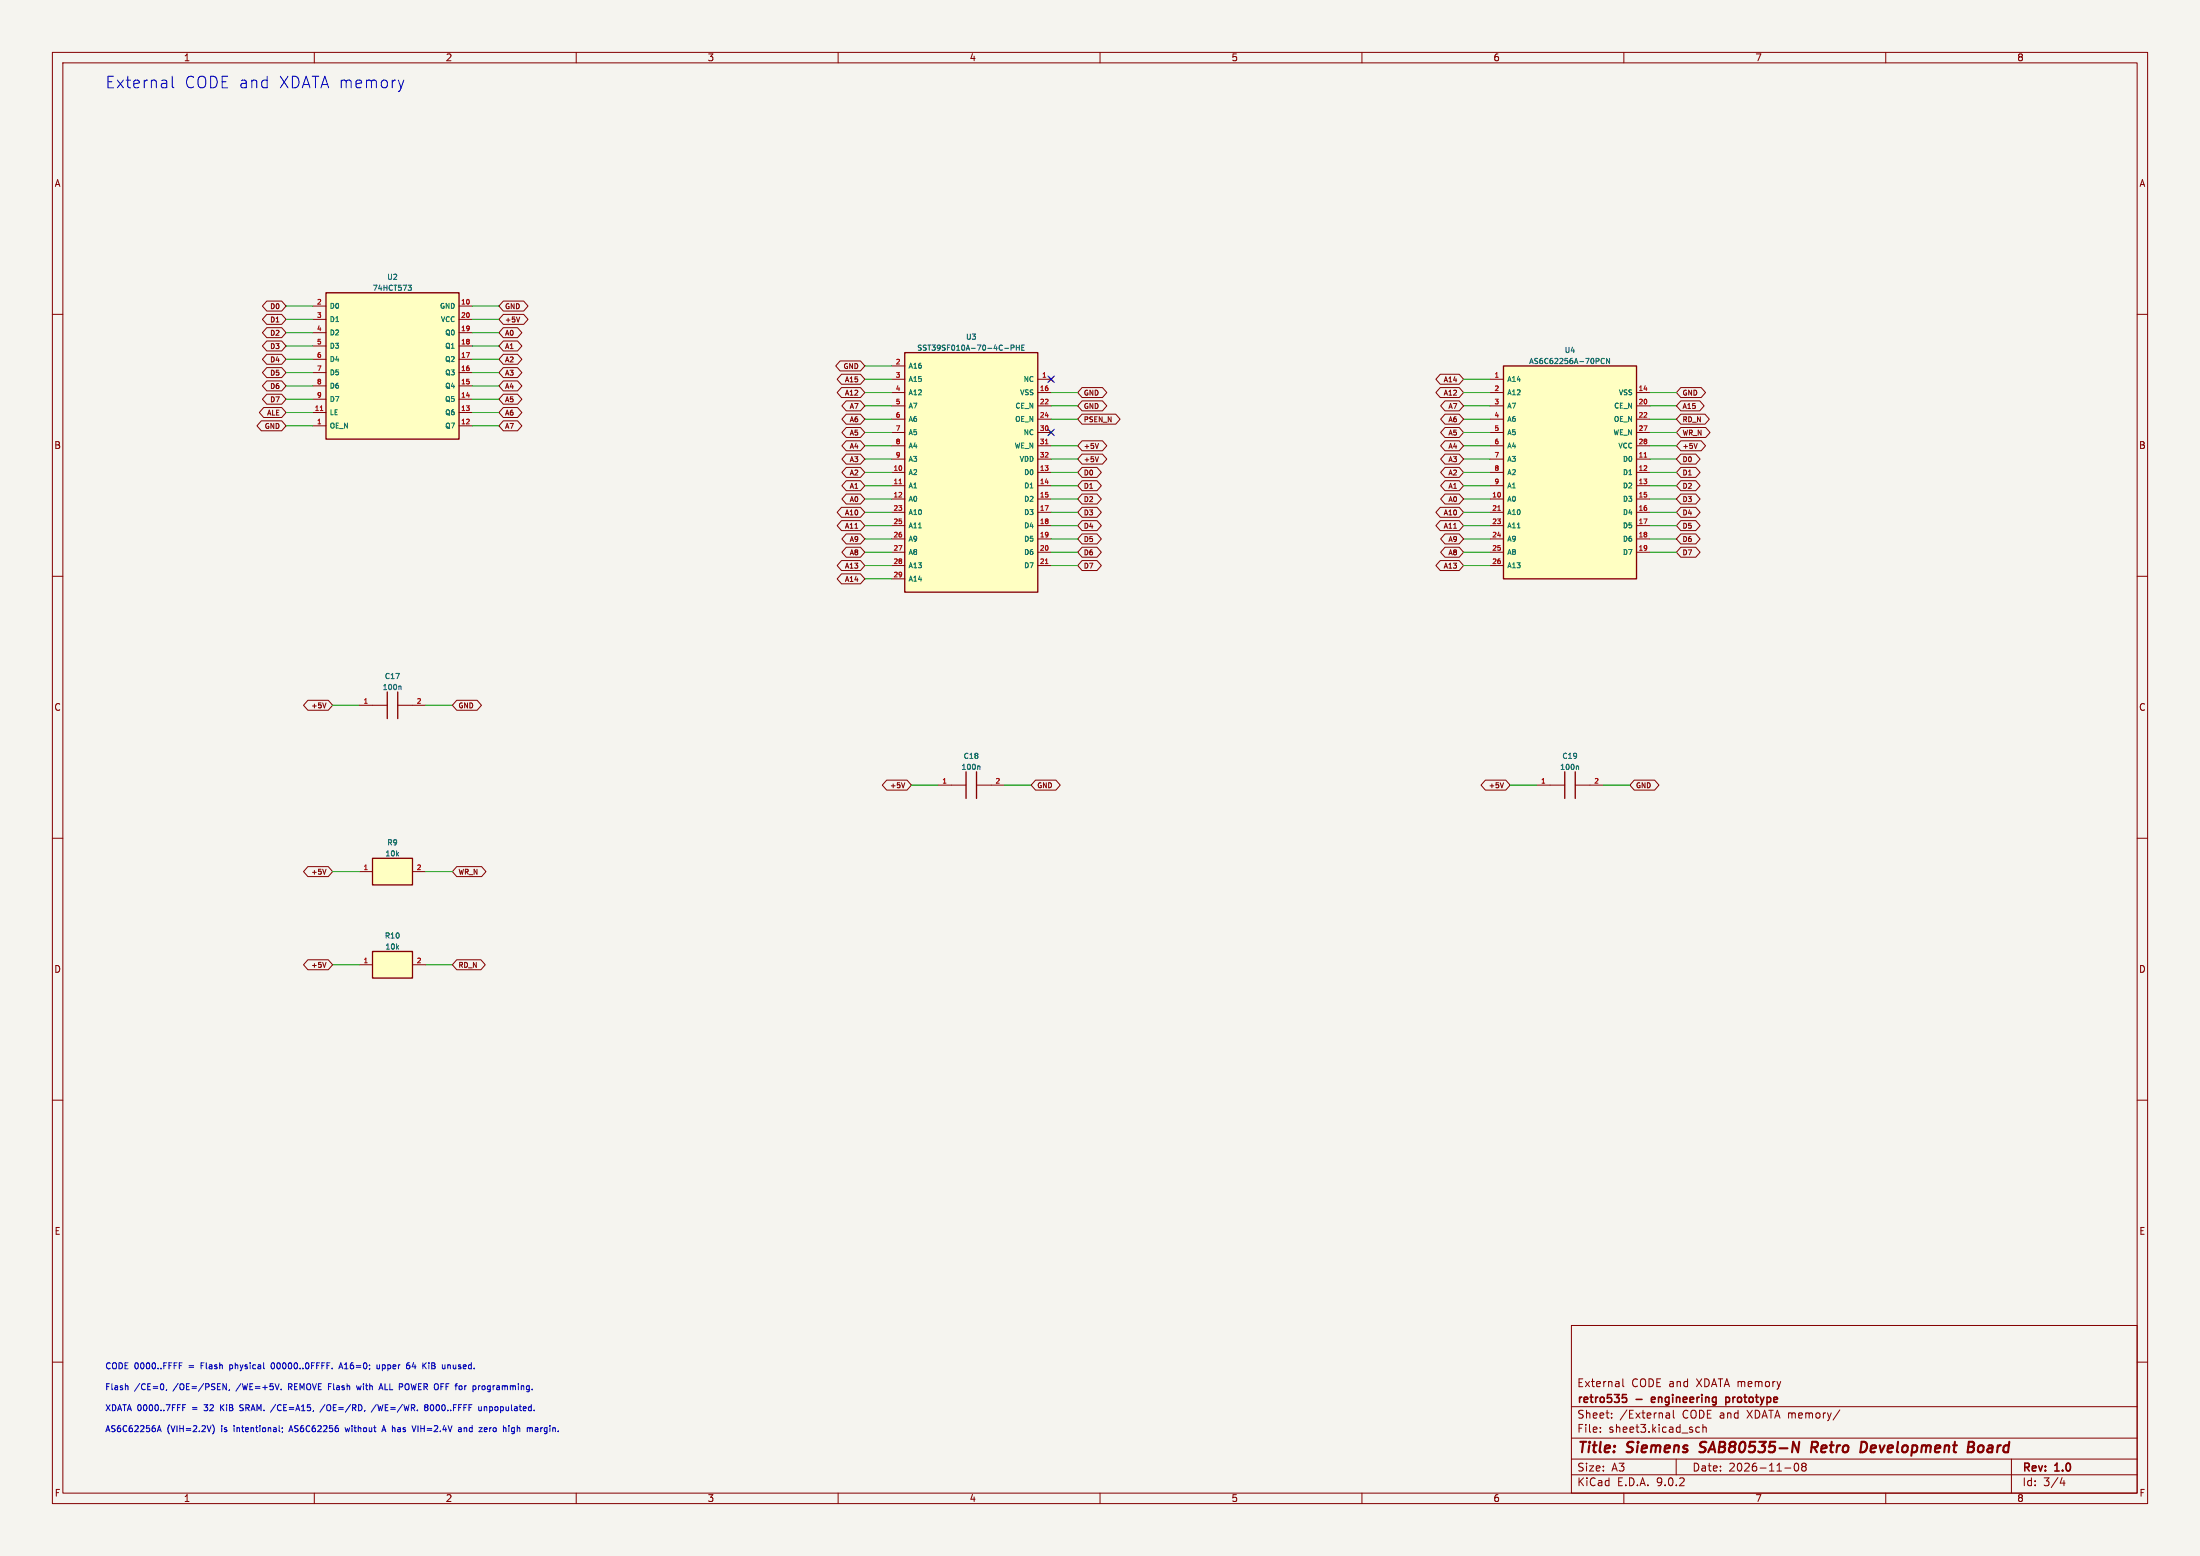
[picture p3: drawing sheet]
<svg xmlns="http://www.w3.org/2000/svg" width="420mm" height="297mm" viewBox="0 0 420 297" stroke-linecap="round" stroke-linejoin="round" font-family="sans-serif">
<path d="M0 0h420v297h-420z" fill="#f5f4ef" stroke="#f5f4ef" stroke-width=".19"/>
<g fill="none" stroke="#840000" stroke-width=".19">
<path d="M10 10h400v277h-400zM12 12h396v273h-396zM60 10v2M110 10v2M160 10v2M210 10v2M260 10v2M310 10v2M360 10v2M10 60h2M408 60h2M10 110h2"/>
<path d="M408 110h2M10 160h2M408 160h2M10 210h2M408 210h2M300 253h108v32h-108zM10 260h2M300 278.5h108M300 274.5h108M300 268.5h108M305.5 273.2v.2M305.5 272.5v.1"/>
<path d="M307.7 270.5v.2M307.7 269.8v.1M309.8 263.2v1.3l.2 .2M318 270.5l.2 .2 .5-.1M318.1 269.8h.6v.9M318.7 270l-.5 .1-.2 .2M319.4 269.2v1.3l.3 .2M320 278.5v3M323.8 273.2l.2 .2 .4-.1M324.4 272.5l-.4-.1-.2 .1M325.1 272.5l.2-.1 .4 .1v.9M325.1 271.9v1.5"/>
<path d="M342.7 279.4l.2-.1a.8 .8 0 0 1 .5 .7 .8 .8 0 0 1-.5 .8l-.2-.2-.2-.4zM344.2 279.9l-.3-.3 .3-.3 .5 .1 .1 .2-.3 .3M344.2 279.9l-.3 .3 .1 .4 .2 .2 .5-.1 .1-.2-.1-.4-.2-.2M344.2 279.9h.3M351.2 269.1l-1.3 1.9M384 278.5v6.5M408 260h2M60 285v2M110 285v2M160 285v2M210 285v2M260 285v2"/>
<path d="M300 281.5h108M310 285v2M340.7 280.2h1.2M360 285v2M393.7 282l-.4 1.1h.9M394 282.6v1"/>
</g>
<path d="M324.4 277.1l.3 .1M324.7 275.4l-.1 .6M342.3 275.2l.9 2 .3-2M346.3 276.3l.6 .9M346.7 275.2h-.7l-.3 2M346.8 276.2l-1 .1M355.4 275.2a.96 .96 0 0 1 1 .6 .96 .96 0 0 1-.3 1.1l-.5 .3M375.8 276.2h.6M375.9 275.2l.8 .1a.51 .51 0 0 1 .1 .5 .51 .51 0 0 1-.4 .4M376.4 276.2l.3 .1a.58 .58 0 0 1-.3 .9h-.8M378.4 275.9a.62 .62 0 0 0-.8 .4v.7l.6 .2" fill="none" stroke="#840000" stroke-width=".4"/>
<path d="M309.8 266.2h.7M309.8 266.8h.5l.2 .2-.1 .6h-.6M315.3 266.8v.8M316 267l-.7 .2M329.5 266.7v1.5M329.5 266.8l.4-.1 .3 .3M330.2 267.4l-.3 .3-.4-.1" fill="none" stroke="#840000" stroke-width=".3"/>
<path d="M62.2 55.9h25.4v27.9h-25.4z" fill="#ffffc2"/>
<path d="M62.2 55.9h25.4v27.9h-25.4z" fill="none" stroke="#840000" stroke-width=".25"/>
<g fill="none" stroke="#840000" stroke-width=".19">
<path d="M59.7 58.4h2.5M87.6 58.4h2.6M59.7 61h2.5M59.7 63.5h2.5M59.7 66h2.5M59.7 68.6h2.5M59.7 71.1h2.5M59.7 73.7h2.5M59.7 76.2h2.5M59.7 78.7h2.5M87.6 61h2.6M87.6 63.5h2.6"/>
<path d="M87.6 66h2.6M87.6 68.6h2.6M87.6 71.1h2.6M87.6 73.7h2.6M87.6 76.2h2.6M87.6 78.7h2.6M59.7 81.3h2.5M87.6 81.3h2.6"/>
</g>
<path d="M61.1 78.4h.5" fill="none" stroke="#a90000" stroke-width=".19"/>
<path d="M77.9 54.4h.6l-.3 .4 .3 .1v.3l-.2 .2h-.3" fill="none" stroke="#006464" stroke-width=".19"/>
<path d="M71.1 181.6h7.6v5.1h-7.6z" fill="#ffffc2"/>
<path d="M71.1 181.6h7.6v5.1h-7.6z" fill="none" stroke="#840000" stroke-width=".25"/>
<path d="M68.6 184.2h2.5M78.7 184.2h2.6" fill="none" stroke="#840000" stroke-width=".19"/>
<path d="M287 69.9h25.4v40.6h-25.4z" fill="#ffffc2"/>
<path d="M287 69.9h25.4v40.6h-25.4zM73.9 132.1v5.1M75.9 132.1v5.1M184.4 147.3v5.1M186.4 147.3v5.1M298.7 147.3v5.1M300.7 147.3v5.1" fill="none" stroke="#840000" stroke-width=".25"/>
<g fill="none" stroke="#840000" stroke-width=".19">
<path d="M284.5 72.4h2.5M284.5 74.9h2.5M284.5 77.5h2.5M312.4 74.9h2.6M312.4 77.5h2.6M284.5 80h2.5M284.5 82.6h2.5M284.5 85.1h2.5M284.5 87.6h2.5M284.5 90.2h2.5M284.5 92.7h2.5M284.5 95.3h2.5"/>
<path d="M284.5 97.8h2.5M312.4 80h2.6M312.4 82.6h2.6M312.4 85.1h2.6M312.4 87.6h2.6M312.4 90.2h2.6M312.4 92.7h2.6M312.4 95.3h2.6M312.4 97.8h2.6M284.5 100.3h2.5M284.5 102.9h2.5M284.5 105.4h2.5"/>
<path d="M284.5 108h2.5M312.4 100.3h2.6M312.4 102.9h2.6M312.4 105.4h2.6M68.6 134.6h5.3M75.9 134.6h5.4M179.1 149.9h5.3M186.4 149.9h5.4M293.4 149.9h5.3M300.7 149.9h5.4"/>
</g>
<path d="M285.9 97.4h.5M313.9 87.3h.5" fill="none" stroke="#a90000" stroke-width=".19"/>
<path d="M306.3 68.5a.44 .44 0 0 0-.7 .4 .44 .44 0 0 0 .7 .4M307.3 68.4v1l-.6-1v1M76.3 131l.3 .1v.5M186.8 146.2l.3 .2v.5M301.1 146.2l.3 .2v.5" fill="none" stroke="#006464" stroke-width=".19"/>
<path d="M172.7 67.3h25.4v45.7h-25.4z" fill="#ffffc2"/>
<path d="M172.7 67.3h25.4v45.7h-25.4z" fill="none" stroke="#840000" stroke-width=".25"/>
<g fill="none" stroke="#840000" stroke-width=".19">
<path d="M170.2 69.9h2.5M170.2 72.4h2.5M170.2 74.9h2.5M170.2 77.5h2.5M198.1 72.4h2.6M198.1 74.9h2.6M198.1 77.5h2.6M200.3 72l.7 .8M201 72l-.7 .8M170.2 80h2.5M170.2 82.6h2.5M170.2 85.1h2.5"/>
<path d="M170.2 87.6h2.5M170.2 90.2h2.5M170.2 92.7h2.5M170.2 95.3h2.5M170.2 97.8h2.5M198.1 80h2.6M198.1 82.6h2.6M198.1 85.1h2.6M198.1 87.6h2.6M198.1 90.2h2.6M198.1 92.7h2.6M198.1 95.3h2.6"/>
<path d="M198.1 97.8h2.6M200.3 82.2l.7 .7M201 82.2l-.7 .7M170.2 100.3h2.5M170.2 102.9h2.5M170.2 105.4h2.5M170.2 108h2.5M170.2 110.5h2.5M198.1 100.3h2.6M198.1 102.9h2.6M198.1 105.4h2.6M198.1 108h2.6"/>
</g>
<path d="M171.6 92.3h.5M199.6 84.7h.5M199.6 107.6h.5" fill="none" stroke="#a90000" stroke-width=".19"/>
<path d="M191.8 66.5h.7M193 66.4l.5-.1v-.3l-.5-.1v1M194 65.9v1M194 66.3h.6M194.6 65.9v1M195.1 66.3h.3M195.5 65.9h-.4v1h.4" fill="none" stroke="#006464" stroke-width=".19"/>
<path d="M71.1 163.8h7.6v5.1h-7.6z" fill="#ffffc2"/>
<path d="M71.1 163.8h7.6v5.1h-7.6z" fill="none" stroke="#840000" stroke-width=".25"/>
<g fill="none" stroke="#840000" stroke-width=".19">
<path d="M50.9 57.5h2.9l.8 .9-.8 1h-2.9l-.8-1zM96.1 57.5h3.9l.8 .9-.8 1h-3.9l-.9-1zM50.3 77.8h3.5l.8 .9-.8 1h-3.5l-.8-1zM50.9 60h2.9l.8 1-.8 .9h-2.9l-.8-.9zM50.9 62.5h2.9l.8 1-.8 1h-2.9l-.8-1zM50.9 65.1h2.9l.8 .9-.8 1h-2.9l-.8-1zM50.9 67.6h2.9l.8 1-.8 .9h-2.9l-.8-.9zM50.9 70.2h2.9l.8 .9-.8 1h-2.9l-.8-1zM50.9 72.7h2.9l.8 1-.8 .9h-2.9l-.8-.9zM50.9 75.2h2.9l.8 1-.8 1h-2.9l-.8-1zM96.1 60h3.9l.8 1-.8 .9h-3.9l-.9-.9zM96.1 62.5h2.7l.8 1-.8 1h-2.7l-.9-1z"/>
<path d="M96.1 65.1h2.7l.8 .9-.8 1h-2.7l-.9-1zM96.1 67.6h2.7l.8 1-.8 .9h-2.7l-.9-.9zM96.1 77.8h2.7l.8 .9-.8 1h-2.7l-.9-1zM96.1 70.2h2.7l.8 .9-.8 1h-2.7l-.9-1zM96.1 72.7h2.7l.8 1-.8 .9h-2.7l-.9-.9zM96.1 75.2h2.7l.8 1-.8 1h-2.7l-.9-1zM99.2 60.5l-.3 1M160.4 68.9h3.9l.8 1-.8 .9h-3.9l-.9-.9zM160.6 71.4h3.7l.8 1-.8 .9h-3.7l-.8-.9zM160.6 74h3.7l.8 .9-.8 1h-3.7l-.8-1zM161.6 76.5h2.7l.8 1-.8 .9h-2.7l-.9-.9zM161.6 79.1h2.7l.8 .9-.8 1h-2.7l-.9-1z"/>
<path d="M206.6 74h3.9l.8 .9-.8 1h-3.9l-.9-1zM206.6 76.5h3.9l.8 1-.8 .9h-3.9l-.9-.9zM206.6 79.1h6.4l.8 .9-.8 1h-6.4l-.9-1zM274.9 71.4h3.7l.8 1-.8 .9h-3.7l-.8-.9zM274.9 74h3.7l.8 .9-.8 1h-3.7l-.8-1zM275.9 76.5h2.7l.8 1-.8 .9h-2.7l-.9-.9zM275.9 79.1h2.7l.8 .9-.8 1h-2.7l-.9-1zM320.9 74h3.9l.8 .9-.8 1h-3.9l-.9-1zM320.9 76.5h3.6l.8 1-.8 .9h-3.6l-.9-.9zM320.9 79.1h4.6l.8 .9-.8 1h-4.6l-.9-1zM49.9 80.3h3.9l.8 1-.8 .9h-3.9l-.8-.9zM96.1 80.3h2.7l.8 1-.8 .9h-2.7l-.9-.9z"/>
<path d="M160.6 96.8h3.7l.8 1-.8 .9h-3.7l-.8-.9zM160.6 99.4h3.7l.8 .9-.8 1h-3.7l-.8-1zM161.6 81.6h2.7l.8 1-.8 .9h-2.7l-.9-.9zM161.6 84.1h2.7l.8 1-.8 .9h-2.7l-.9-.9zM161.6 86.7h2.7l.8 .9-.8 1h-2.7l-.9-1zM161.6 89.2h2.7l.8 1-.8 .9h-2.7l-.9-.9zM161.6 91.8h2.7l.8 .9-.8 1h-2.7l-.9-1zM161.6 94.3h2.7l.8 1-.8 .9h-2.7l-.9-.9zM206.6 86.7h3.9l.8 .9-.8 1h-3.9l-.9-1zM206.6 89.2h2.8l.9 1-.9 .9h-2.8l-.9-.9zM206.6 91.8h2.8l.9 .9-.9 1h-2.8l-.9-1zM206.6 94.3h2.8l.9 1-.9 .9h-2.8l-.9-.9z"/>
<path d="M206.6 96.8h2.8l.9 1-.9 .9h-2.8l-.9-.9zM206.6 99.4h2.8l.9 .9-.9 1h-2.8l-.9-1zM206.6 84.1h3.9l.8 1-.8 .9h-3.9l-.9-.9zM209.7 87.2l-.3 .9M209.7 84.6l-.3 1M274.9 96.8h3.7l.8 1-.8 .9h-3.7l-.8-.9zM274.9 99.4h3.7l.8 .9-.8 1h-3.7l-.8-1zM275.9 81.6h2.7l.8 1-.8 .9h-2.7l-.9-.9zM275.9 84.1h2.7l.8 1-.8 .9h-2.7l-.9-.9zM275.9 86.7h2.7l.8 .9-.8 1h-2.7l-.9-1zM275.9 89.2h2.7l.8 1-.8 .9h-2.7l-.9-.9zM275.9 91.8h2.7l.8 .9-.8 1h-2.7l-.9-1z"/>
<path d="M275.9 94.3h2.7l.8 1-.8 .9h-2.7l-.9-.9zM320.9 81.6h4.7l.9 1-.9 .9h-4.7l-.9-.9zM320.9 84.1h3.9l.8 1-.8 .9h-3.9l-.9-.9zM320.9 86.7h2.8l.9 .9-.9 1h-2.8l-.9-1zM320.9 89.2h2.8l.9 1-.9 .9h-2.8l-.9-.9zM320.9 94.3h2.8l.9 1-.9 .9h-2.8l-.9-.9zM320.9 96.8h2.8l.9 1-.9 .9h-2.8l-.9-.9zM320.9 99.4h2.8l.9 .9-.9 1h-2.8l-.9-1zM320.9 91.8h2.8l.9 .9-.9 1h-2.8l-.9-1zM324 84.6l-.3 1M160.6 107h3.7l.8 1-.8 .9h-3.7l-.8-.9zM160.6 109.5h3.7l.8 1-.8 .9h-3.7l-.8-.9z"/>
<path d="M161.6 101.9h2.7l.8 1-.8 .9h-2.7l-.9-.9zM161.6 104.5h2.7l.8 .9-.8 1h-2.7l-.9-1zM163.2 100.8h.5M206.6 101.9h2.8l.9 1-.9 .9h-2.8l-.9-.9zM206.6 104.5h2.8l.9 .9-.9 1h-2.8l-.9-1zM206.6 107h2.8l.9 1-.9 .9h-2.8l-.9-.9zM274.9 107h3.7l.8 1-.8 .9h-3.7l-.8-.9zM275.9 101.9h2.7l.8 1-.8 .9h-2.7l-.9-.9zM275.9 104.5h2.7l.8 .9-.8 1h-2.7l-.9-1zM277.5 100.8h.6M320.9 101.9h2.8l.9 1-.9 .9h-2.8l-.9-.9zM320.9 104.5h2.8l.9 .9-.9 1h-2.8l-.9-1z"/>
<path d="M58.8 133.7h3.9l.8 .9-.8 1h-3.9l-.9-1zM62.2 134.2l-.3 .9M87.2 133.7h3.9l.8 .9-.8 1h-3.9l-.8-1zM169.3 148.9h3.9l.8 1-.8 .9h-3.9l-.9-.9zM172.7 149.4l-.3 1M197.7 148.9h3.9l.8 1-.8 .9h-3.9l-.9-.9zM283.6 148.9h3.9l.8 1-.8 .9h-3.9l-.9-.9zM287 149.4l-.3 1M312 148.9h3.9l.8 1-.8 .9h-3.9l-.9-.9zM58.8 165.4h3.9l.8 1-.8 .9h-3.9l-.9-.9zM62.2 165.9l-.3 1M68.6 166.4h2.5"/>
<path d="M78.7 166.4h2.6M87.2 165.4h4.7l.9 1-.9 .9h-4.7l-.8-.9zM58.8 183.2h3.9l.8 1-.8 .9h-3.9l-.9-.9zM62.2 183.7l-.3 .9M87.2 183.2h4.6l.8 1-.8 .9h-4.6l-.8-.9z"/>
</g>
<g fill="none" stroke="#009600" stroke-width=".19">
<path d="M54.6 58.4h5.1M90.2 58.4h5M54.6 61h5.1M54.6 73.7h5.1M54.6 66h5.1M54.6 68.6h5.1M54.6 71.1h5.1M54.6 63.5h5.1M54.6 76.2h5.1M54.6 78.7h5.1M90.2 61h5M90.2 73.7h5"/>
<path d="M90.2 66h5M90.2 68.6h5M90.2 71.1h5M90.2 63.5h5M90.2 76.2h5M90.2 78.7h5M165.1 69.9h5.1M165.1 72.4h5.1M165.1 74.9h5.1M165.1 77.5h5.1M200.7 74.9h5M200.7 77.5h5"/>
<path d="M279.4 72.4h5.1M279.4 74.9h5.1M279.4 77.5h5.1M315 74.9h5M315 77.5h5M54.6 81.3h5.1M90.2 81.3h5M165.1 80h5.1M165.1 85.1h5.1M165.1 87.6h5.1M165.1 90.2h5.1M165.1 92.7h5.1"/>
<path d="M165.1 97.8h5.1M165.1 95.3h5.1M165.1 82.6h5.1M200.7 80h5M200.7 85.1h5M200.7 87.6h5M200.7 90.2h5M200.7 92.7h5M200.7 97.8h5M200.7 95.3h5M279.4 80h5.1M279.4 85.1h5.1"/>
<path d="M279.4 87.6h5.1M279.4 90.2h5.1M279.4 92.7h5.1M279.4 97.8h5.1M279.4 95.3h5.1M279.4 82.6h5.1M315 80h5M315 85.1h5M315 87.6h5M315 90.2h5M315 92.7h5M315 97.8h5"/>
<path d="M315 95.3h5M315 82.6h5M165.1 102.9h5.1M165.1 100.3h5.1M165.1 105.4h5.1M165.1 108h5.1M165.1 110.5h5.1M200.7 102.9h5M200.7 100.3h5M200.7 105.4h5M200.7 108h5M279.4 102.9h5.1"/>
<path d="M279.4 100.3h5.1M279.4 105.4h5.1M279.4 108h5.1M315 102.9h5M315 100.3h5M315 105.4h5M63.5 134.6h5.1M81.3 134.6h5.1M174 149.9h5.1M191.8 149.9h5M288.3 149.9h5.1M306.1 149.9h5"/>
<path d="M63.5 166.4h5.1M81.3 166.4h5.1M63.5 184.2h5.1M81.3 184.2h5.1"/>
</g>
<path d="M200.1 71.8l1.2 1.2M201.3 71.8l-1.2 1.2M200.1 81.9l1.2 1.3M201.3 81.9l-1.2 1.3" fill="none" stroke="#000084" stroke-width=".19"/>
<g fill="none" stroke="#0000c2" stroke-width=".19">
<path d="M32.9 14.6v1.8l.3 .4M77.1 15.3l-.5 1.5M24.4 264.6v.7M30 273.3l.4-1.2 .4 1.2M30.1 272.9h.6M31 264.1a.72 .72 0 0 1 0 1.2M31.8 265.2l-.1 .2M34.2 260.7h.4M34.2 260.1h.6M34.9 268.7h.4M34.9 268.1h.5M40.6 272a1.32 1.32 0 0 1 0 1.7"/>
<path d="M42.1 268.1v1.2M42.6 264.1l.6 1.2v-1.2M42.8 268.1l-.7 .7M43.8 265.2l-.1 .2M43.9 260.5v1.2M43.9 261.2l.1 .1M44 260.5l-.1 .1M45.8 269.2l.4 .1M46.3 268.1h-.3l-.2 .2 .1 .3 .3 .1M52.1 260.1a.61 .61 0 0 0-.4 .6 .61 .61 0 0 0 .4 .6M52.6 268.1l-1 1.4M53.3 272.1v1l.1 .2"/>
<path d="M53.3 264.1l-.4 1.2M53.7 265.2v.1M53.9 272.6v.1M53.9 273.2l-.1 .2M55.1 264.7h.4M55.3 272.9h.5M55.5 272.1l-.4 1.2M55.5 264.1h-.4v1.2M62 268.1l-.9 1.4M64.7 261.3l.4-1.2 .3 1.2M64.8 260.9h.5M65.9 272.5l.2 .8 .2-.6"/>
<path d="M68.1 264.5l.2 .8 .2-.6 .2 .6M71.8 268.1l-.9 1.4M72 260.5v.7h.5M72.3 265.3l.4-1.2 .4 1.2M72.5 260.5v.8M72.5 264.9h.5M72.9 273.3l.4-1.2 .4 1.2M73 272.9h.5M77.8 260.6h.2l.3 .2-.1 .4-.4 .1M78.1 260.1l-.3 .1M79.4 272.1l-.4 1.2M81.3 268.6l-.3-.2 .3-.3h.2l.2 .2-.2 .3"/>
<path d="M81.3 268.6l-.3 .2v.3l.3 .2 .3-.1 .1-.1v-.4l-.2-.1M81.3 268.6h.2M81.9 260.1v.1M81.9 260.5v.8M82.3 268.2l-.2 .4 .2 .6M85.5 260.5v.8M85.9 260.6h-.4M87.7 272.5l.3 .1 .1 .7M88.1 273.2l-.4 .1M88.1 272.8h-.4M88.6 272.5v.8M88.8 272.5l-.2 .1"/>
<path d="M91.3 264.5v.8M91.7 264.5l-.4 .2M91.9 269.2l-.3 .1M91.9 268.5v.8M92.4 268.5v.8M92.9 268.6h-.5M93 272.7l-.2-.2-.4 .2 .1 .5h.4M93 272.8l-.6 .1M96.1 272.1v1.2M97.1 272.1v.1M97.1 272.5v.8M97.7 273.6l.1 .1"/>
<path d="M97.9 272.5l-.3 .2v.4l.3 .2M102.2 272.6h.4M102.6 272.8h-.3l-.2 .2 .1 .2 .4 .1"/>
</g>
<g font-size="3.1" fill="#0000c2">
<text x="20" y="17.1">External</text>
<text x="35.1" y="17.1">CODE and</text>
<text x="53.2" y="17.1">XDATA memory</text>
</g>
<g font-size="2.8" fill="#840000">
<text x="301" y="277.9">Title:</text>
<text x="310.6" y="277.9">Siemens</text>
<text x="325.4" y="277.9">SAB80535-N</text>
<text x="347.4" y="277.9">Retro</text>
<text x="357.6" y="277.9">Development</text>
<text x="378.9" y="277.9">Board</text>
</g>
<g font-size="2.1" fill="#840000">
<text x="301" y="268.2">retro535</text>
<text x="301" y="265">External</text>
<text x="311.4" y="265">CODE and</text>
<text x="312.4" y="268.2">-</text>
<text x="316" y="268.2">engineering</text>
<text x="324" y="265">XDATA memory</text>
<text x="330.7" y="268.2">prototype</text>
<text x="301" y="273.7">File:</text>
<text x="301" y="271">Sheet:</text>
<text x="307.1" y="273.7">sheet3.kicad_sch</text>
<text x="309.2" y="271">/External</text>
<text x="321.2" y="271">CODE and</text>
<text x="333.8" y="271">XDATA memory/</text>
<text x="301" y="281.1">Size:</text>
<text x="307.6" y="281.1">A3</text>
<text x="323" y="281.1">Date:</text>
<text x="330" y="281.1">2026-11-08</text>
<text x="386" y="281.3">Rev:</text>
<text x="392.4" y="281.3">1.0</text>
<text x="301" y="283.9">KiCad</text>
<text x="308.7" y="283.9">E.D.A.</text>
<text x="316.3" y="283.9">9.0.2</text>
<text x="386" y="283.9">Id:</text>
<text x="390.1" y="283.9">3/4</text>
</g>
<g font-size="1.8" fill="#840000">
<text x="35" y="11.9">1</text>
<text x="85" y="11.9">2</text>
<text x="135" y="11.9">3</text>
<text x="185" y="11.9">4</text>
<text x="235" y="11.9">5</text>
<text x="285" y="11.9">6</text>
<text x="335" y="11.9">7</text>
<text x="385" y="11.9">8</text>
<text x="10.3" y="35.9">A</text>
<text x="408.3" y="35.9">A</text>
<text x="10.3" y="85.9">B</text>
<text x="408.2" y="85.9">B</text>
<text x="10.3" y="135.9">C</text>
<text x="408.2" y="135.9">C</text>
<text x="10.3" y="185.9">D</text>
<text x="408.2" y="185.9">D</text>
<text x="10.3" y="235.9">E</text>
<text x="408.3" y="235.9">E</text>
<text x="10.3" y="285.9">F</text>
<text x="35" y="286.9">1</text>
<text x="85" y="286.9">2</text>
<text x="135" y="286.9">3</text>
<text x="185" y="286.9">4</text>
<text x="235" y="286.9">5</text>
<text x="285" y="286.9">6</text>
<text x="335" y="286.9">7</text>
<text x="385" y="286.9">8</text>
<text x="408.3" y="285.9">F</text>
</g>
<g font-size="1.6" fill="#0000c2">
<text x="20" y="261.6">CODE 0000..FFFF</text>
<text x="36.2" y="261.6">=</text>
<text x="38.7" y="261.6">Flash</text>
<text x="44.4" y="261.6">physical</text>
<text x="52.6" y="261.6">00000..0FFFF.</text>
<text x="65.8" y="261.6">A16=0;</text>
<text x="73.2" y="261.6">upper</text>
<text x="79.1" y="261.6">64</text>
<text x="82.4" y="261.6">KiB</text>
<text x="86.3" y="261.6">unused.</text>
<text x="20" y="265.6">Flash</text>
<text x="20" y="269.6">XDATA 0000..7FFF</text>
<text x="25.7" y="265.6">/CE=0,</text>
<text x="33.3" y="265.6">/OE=/PSEN,</text>
<text x="36.8" y="269.6">=</text>
<text x="39.4" y="269.6">32</text>
<text x="42.6" y="269.6">KiB</text>
<text x="45.5" y="265.6">/WE=+5V.</text>
<text x="46.6" y="269.6">SRAM.</text>
<text x="52.8" y="269.6">/CE=A15,</text>
<text x="55.6" y="265.6">REMOVE Flash</text>
<text x="62.4" y="269.6">/OE=/RD,</text>
<text x="69.2" y="265.6">with</text>
<text x="72.5" y="269.6">/WE=/WR.</text>
<text x="73.7" y="265.6">ALL POWER OFF for</text>
<text x="82.8" y="269.6">8000..FFFF</text>
<text x="92.4" y="265.6">programming.</text>
<text x="93.3" y="269.6">unpopulated.</text>
<text x="20" y="273.6">AS6C62256A</text>
<text x="31.9" y="273.6">(VIH=2.2V)</text>
<text x="42.4" y="273.6">is</text>
<text x="45" y="273.6">intentional;</text>
<text x="55.8" y="273.6">AS6C62256</text>
<text x="66.8" y="273.6">without</text>
<text x="74" y="273.6">A has</text>
<text x="80.2" y="273.6">VIH=2.4V</text>
<text x="89.2" y="273.6">and</text>
<text x="93.5" y="273.6">zero</text>
<text x="98.2" y="273.6">high</text>
<text x="103" y="273.6">margin.</text>
</g>
<g font-size="1.4" fill="#006464">
<text x="73.8" y="53.6">U2</text>
<text x="71" y="55.7">74HCT573</text>
<text x="184.3" y="65">U3</text>
<text x="175" y="67.1">SST39SF010A-70-4C-PHE</text>
<text x="291.8" y="69.7">AS6C62256A-70PCN</text>
<text x="298.6" y="67.6">U4</text>
<text x="72.9" y="131.9">100n</text>
<text x="73.3" y="129.8">C17</text>
<text x="183.4" y="147.1">100n</text>
<text x="183.8" y="145">C18</text>
<text x="297.7" y="147.1">100n</text>
<text x="298.1" y="145">C19</text>
<text x="73.8" y="161.6">R9</text>
<text x="73.4" y="163.7">10k</text>
<text x="73.3" y="179.3">R10</text>
<text x="73.4" y="181.4">10k</text>
</g>
<g font-size="1.3" fill="#840000">
<text x="51.4" y="59.2">D0</text>
<text x="96.3" y="59.2">GND</text>
<text x="51.4" y="61.7">D1</text>
<text x="51.4" y="64.3">D2</text>
<text x="96.3" y="61.7">+5V</text>
<text x="96.3" y="64.3">A0</text>
<text x="51.4" y="66.8">D3</text>
<text x="51.4" y="69.4">D4</text>
<text x="51.4" y="71.9">D5</text>
<text x="96.3" y="66.8">A1</text>
<text x="96.3" y="69.4">A2</text>
<text x="96.3" y="71.9">A3</text>
<text x="160.9" y="70.6">GND</text>
<text x="51.4" y="74.4">D6</text>
<text x="51.4" y="77">D7</text>
<text x="96.3" y="74.4">A4</text>
<text x="96.3" y="77">A5</text>
<text x="161.1" y="73.2">A15</text>
<text x="161.1" y="75.7">A12</text>
<text x="206.8" y="75.7">GND</text>
<text x="275.4" y="73.2">A14</text>
<text x="275.4" y="75.7">A12</text>
<text x="321.1" y="75.7">GND</text>
<text x="50.4" y="82.1">GND</text>
<text x="50.8" y="79.5">ALE</text>
<text x="96.3" y="79.5">A6</text>
<text x="96.3" y="82.1">A7</text>
<text x="162" y="78.2">A7</text>
<text x="162" y="80.8">A6</text>
<text x="162" y="83.3">A5</text>
<text x="206.8" y="78.2">GND</text>
<text x="206.8" y="80.8">PSEN_N</text>
<text x="276.3" y="78.2">A7</text>
<text x="276.3" y="80.8">A6</text>
<text x="276.3" y="83.3">A5</text>
<text x="321.1" y="78.2">A15</text>
<text x="321.1" y="80.8">RD_N</text>
<text x="321.1" y="83.3">WR_N</text>
<text x="162" y="85.9">A4</text>
<text x="162" y="88.4">A3</text>
<text x="206.8" y="88.4">+5V</text>
<text x="206.8" y="85.9">+5V</text>
<text x="276.3" y="85.9">A4</text>
<text x="276.3" y="88.4">A3</text>
<text x="321.1" y="85.9">+5V</text>
<text x="321.1" y="88.4">D0</text>
<text x="162" y="90.9">A2</text>
<text x="162" y="93.5">A1</text>
<text x="206.8" y="90.9">D0</text>
<text x="206.8" y="93.5">D1</text>
<text x="276.3" y="90.9">A2</text>
<text x="276.3" y="93.5">A1</text>
<text x="321.1" y="90.9">D1</text>
<text x="321.1" y="93.5">D2</text>
<text x="161.1" y="98.6">A10</text>
<text x="161.1" y="101.1">A11</text>
<text x="162" y="96">A0</text>
<text x="206.8" y="96">D2</text>
<text x="206.8" y="98.6">D3</text>
<text x="206.8" y="101.1">D4</text>
<text x="275.4" y="98.6">A10</text>
<text x="275.4" y="101.1">A11</text>
<text x="276.3" y="96">A0</text>
<text x="321.1" y="96">D3</text>
<text x="321.1" y="98.6">D4</text>
<text x="321.1" y="101.1">D5</text>
<text x="162" y="103.6">A9</text>
<text x="162" y="106.2">A8</text>
<text x="206.8" y="103.6">D5</text>
<text x="206.8" y="106.2">D6</text>
<text x="276.3" y="103.6">A9</text>
<text x="276.3" y="106.2">A8</text>
<text x="321.1" y="103.6">D6</text>
<text x="321.1" y="106.2">D7</text>
<text x="161.1" y="108.7">A13</text>
<text x="161.1" y="111.3">A14</text>
<text x="206.8" y="108.7">D7</text>
<text x="275.4" y="108.7">A13</text>
<text x="59.3" y="135.4">+5V</text>
<text x="87.4" y="135.4">GND</text>
<text x="169.8" y="150.6">+5V</text>
<text x="197.9" y="150.6">GND</text>
<text x="284.1" y="150.6">+5V</text>
<text x="312.2" y="150.6">GND</text>
<text x="59.3" y="167.1">+5V</text>
<text x="87.4" y="167.1">WR_N</text>
<text x="59.3" y="184.9">+5V</text>
<text x="87.4" y="184.9">RD_N</text>
</g>
<g font-size="1.3" fill="#a90000">
<text x="60.4" y="58.2">2</text>
<text x="87.9" y="58.2">10</text>
<text x="60.4" y="60.7">3</text>
<text x="60.4" y="63.2">4</text>
<text x="60.4" y="65.8">5</text>
<text x="87.9" y="60.7">20</text>
<text x="87.9" y="63.2">19</text>
<text x="87.9" y="65.8">18</text>
<text x="60.4" y="68.3">6</text>
<text x="60.4" y="70.9">7</text>
<text x="87.9" y="68.3">17</text>
<text x="87.9" y="70.9">16</text>
<text x="170.9" y="69.6">2</text>
<text x="60.4" y="73.4">8</text>
<text x="60.4" y="75.9">9</text>
<text x="87.9" y="73.4">15</text>
<text x="87.9" y="75.9">14</text>
<text x="170.9" y="72.1">3</text>
<text x="170.9" y="74.7">4</text>
<text x="170.9" y="77.2">5</text>
<text x="198.4" y="74.7">16</text>
<text x="198.4" y="77.2">22</text>
<text x="198.8" y="72.1">1</text>
<text x="285.2" y="72.1">1</text>
<text x="285.2" y="74.7">2</text>
<text x="285.2" y="77.2">3</text>
<text x="312.7" y="74.7">14</text>
<text x="312.7" y="77.2">20</text>
<text x="60" y="78.5">11</text>
<text x="60.4" y="81">1</text>
<text x="87.9" y="78.5">13</text>
<text x="87.9" y="81">12</text>
<text x="170.9" y="79.8">6</text>
<text x="170.9" y="82.3">7</text>
<text x="198.4" y="79.8">24</text>
<text x="198.4" y="82.3">30</text>
<text x="285.2" y="79.8">4</text>
<text x="285.2" y="82.3">5</text>
<text x="312.7" y="79.8">22</text>
<text x="312.7" y="82.3">27</text>
<text x="170.5" y="89.9">10</text>
<text x="170.9" y="84.8">8</text>
<text x="170.9" y="87.4">9</text>
<text x="198.4" y="84.8">31</text>
<text x="198.4" y="87.4">32</text>
<text x="198.4" y="89.9">13</text>
<text x="285.2" y="84.8">6</text>
<text x="285.2" y="87.4">7</text>
<text x="285.2" y="89.9">8</text>
<text x="312.7" y="84.8">28</text>
<text x="312.7" y="87.4">11</text>
<text x="312.7" y="89.9">12</text>
<text x="170.5" y="92.5">11</text>
<text x="170.5" y="95">12</text>
<text x="198.4" y="92.5">14</text>
<text x="198.4" y="95">15</text>
<text x="284.8" y="95">10</text>
<text x="285.2" y="92.5">9</text>
<text x="312.7" y="92.5">13</text>
<text x="312.7" y="95">15</text>
<text x="170.5" y="97.5">23</text>
<text x="170.5" y="100.1">25</text>
<text x="198.4" y="97.5">17</text>
<text x="198.4" y="100.1">18</text>
<text x="284.8" y="97.5">21</text>
<text x="284.8" y="100.1">23</text>
<text x="312.7" y="97.5">16</text>
<text x="312.7" y="100.1">17</text>
<text x="170.5" y="102.6">26</text>
<text x="170.5" y="105.2">27</text>
<text x="170.5" y="107.7">28</text>
<text x="198.4" y="102.6">19</text>
<text x="198.4" y="105.2">20</text>
<text x="198.4" y="107.7">21</text>
<text x="284.8" y="102.6">24</text>
<text x="284.8" y="105.2">25</text>
<text x="284.8" y="107.7">26</text>
<text x="312.7" y="102.6">18</text>
<text x="312.7" y="105.2">19</text>
<text x="170.5" y="110.2">29</text>
<text x="69.3" y="134.4">1</text>
<text x="79.4" y="134.4">2</text>
<text x="179.8" y="149.6">1</text>
<text x="189.9" y="149.6">2</text>
<text x="294.1" y="149.6">1</text>
<text x="304.2" y="149.6">2</text>
<text x="69.3" y="166.1">1</text>
<text x="79.4" y="166.1">2</text>
<text x="69.3" y="183.9">1</text>
<text x="79.4" y="183.9">2</text>
</g>
<g font-size="1.3" fill="#006464">
<text x="62.9" y="59.1">D0</text>
<text x="83.8" y="59.1">GND</text>
<text x="62.9" y="61.7">D1</text>
<text x="62.9" y="64.2">D2</text>
<text x="84" y="61.7">VCC</text>
<text x="84.8" y="64.2">Q0</text>
<text x="62.9" y="66.7">D3</text>
<text x="62.9" y="69.3">D4</text>
<text x="62.9" y="71.8">D5</text>
<text x="84.8" y="66.7">Q1</text>
<text x="84.8" y="69.3">Q2</text>
<text x="84.8" y="71.8">Q3</text>
<text x="173.4" y="70.6">A16</text>
<text x="62.9" y="74.4">D6</text>
<text x="62.9" y="76.9">D7</text>
<text x="84.8" y="74.4">Q4</text>
<text x="84.8" y="76.9">Q5</text>
<text x="173.4" y="73.1">A15</text>
<text x="173.4" y="75.6">A12</text>
<text x="194.6" y="75.6">VSS</text>
<text x="195.3" y="73.1">NC</text>
<text x="287.7" y="73.1">A14</text>
<text x="287.7" y="75.6">A12</text>
<text x="308.9" y="75.6">VSS</text>
<text x="62.9" y="79.4">LE</text>
<text x="62.9" y="82">OE_N</text>
<text x="84.8" y="79.4">Q6</text>
<text x="84.8" y="82">Q7</text>
<text x="173.4" y="78.2">A7</text>
<text x="173.4" y="80.7">A6</text>
<text x="173.4" y="83.3">A5</text>
<text x="193.6" y="80.7">OE_N</text>
<text x="193.7" y="78.2">CE_N</text>
<text x="195.3" y="83.3">NC</text>
<text x="287.7" y="78.2">A7</text>
<text x="287.7" y="80.7">A6</text>
<text x="287.7" y="83.3">A5</text>
<text x="307.9" y="83.3">WE_N</text>
<text x="307.9" y="80.7">OE_N</text>
<text x="308" y="78.2">CE_N</text>
<text x="173.4" y="85.8">A4</text>
<text x="173.4" y="88.3">A3</text>
<text x="193.6" y="85.8">WE_N</text>
<text x="194.5" y="88.3">VDD</text>
<text x="287.7" y="85.8">A4</text>
<text x="287.7" y="88.3">A3</text>
<text x="308.8" y="85.8">VCC</text>
<text x="309.7" y="88.3">D0</text>
<text x="173.4" y="90.9">A2</text>
<text x="173.4" y="93.4">A1</text>
<text x="173.4" y="96">A0</text>
<text x="195.4" y="90.9">D0</text>
<text x="195.4" y="93.4">D1</text>
<text x="195.4" y="96">D2</text>
<text x="287.7" y="90.9">A2</text>
<text x="287.7" y="93.4">A1</text>
<text x="287.7" y="96">A0</text>
<text x="309.7" y="90.9">D1</text>
<text x="309.7" y="93.4">D2</text>
<text x="309.7" y="96">D3</text>
<text x="173.4" y="98.5">A10</text>
<text x="173.4" y="101">A11</text>
<text x="195.4" y="98.5">D3</text>
<text x="195.4" y="101">D4</text>
<text x="287.7" y="98.5">A10</text>
<text x="287.7" y="101">A11</text>
<text x="309.7" y="98.5">D4</text>
<text x="309.7" y="101">D5</text>
<text x="173.4" y="103.6">A9</text>
<text x="173.4" y="106.1">A8</text>
<text x="195.4" y="103.6">D5</text>
<text x="195.4" y="106.1">D6</text>
<text x="287.7" y="103.6">A9</text>
<text x="287.7" y="106.1">A8</text>
<text x="309.7" y="103.6">D6</text>
<text x="309.7" y="106.1">D7</text>
<text x="173.4" y="108.7">A13</text>
<text x="173.4" y="111.2">A14</text>
<text x="195.4" y="108.7">D7</text>
<text x="287.7" y="108.7">A13</text>
</g>
</svg>
